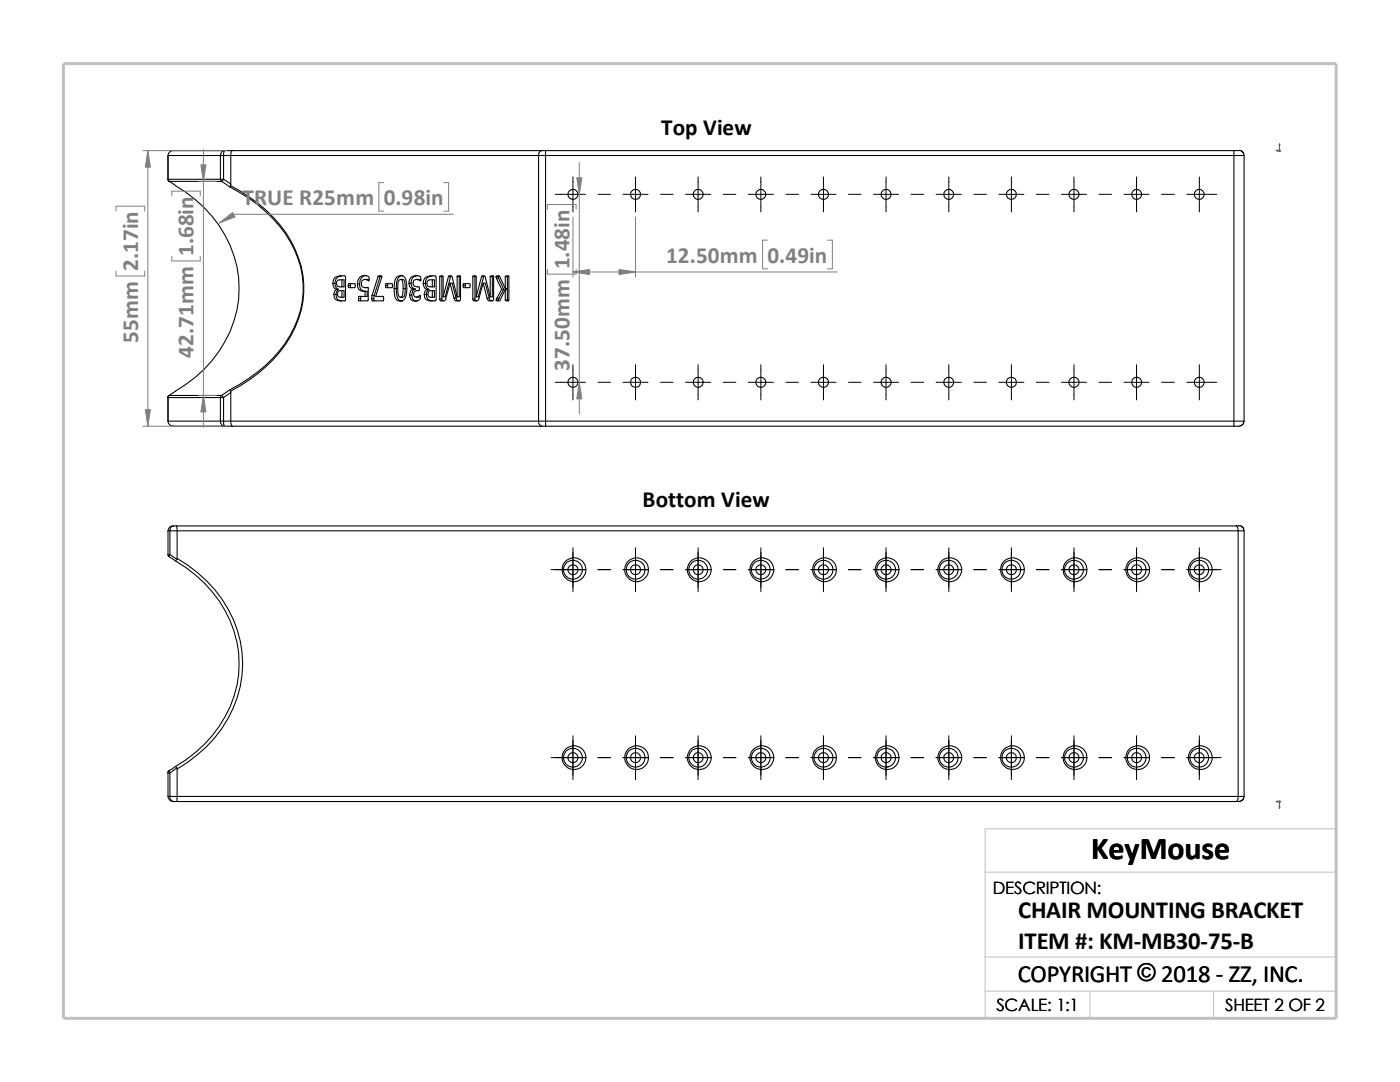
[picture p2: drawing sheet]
<svg xmlns="http://www.w3.org/2000/svg" width="279mm" height="216mm" viewBox="0 0 279 216" stroke-linecap="round" stroke-linejoin="round" font-family="sans-serif">
<path d="M196.6 174h70.1M196.6 197.8h70.1M196.6 191h70.1M217.5 197.8v5.4M242.2 197.8v5.4M26.8 203.2h239.9v-37.8h-70.1v37.8" fill="none" stroke="#c0c0c0" stroke-width=".2"/>
<path d="M12.7 12.7h254v190.5h-254z" fill="none" stroke="#c0c0c0" stroke-width=".59"/>
<g fill="none" stroke="#000" stroke-width=".21">
<path d="M33.5 35.8l.2 .4h10.5M33.5 35.8h.1M33.5 31h.1M33.5 31v4.8M33.5 31h10.5M33.5 35.8h10.5M33.5 35.8l.2 .4 .8 .5a26 26 0 0 1 12.8 16.5 22.8 22.8 0 0 1-8.3 22.1l-1.9 1.4-3.2 2.1-.4 .5M44 35.8l.2 .4M44 35.8h.6M44 31h.6M44 31v4.8M44.2 36.2l1.7 1.1"/>
<path d="M44.6 35.8l-.4 .4M44.6 35.8l1.5 .9M44.6 31h62.9M44.6 31v4.8M44.6 31l.1-.7 .1-.2a.88 .88 0 0 0-.8 .9M45.9 37.3a29 29 0 0 1 12 10.9 18.2 18.2 0 0 1-1 20.3 29.4 29.4 0 0 1-11 9.2M46 37l-.1 .3M46 37a27.9 27.9 0 0 1 12.9 12.7 18.9 18.9 0 0 1-3 20.5 30.7 30.7 0 0 1-9.9 7.9M46.1 36.7l-.1 .3M46.4 30.1l-.3 .2v.4v6M107.5 31h1.4M107.5 31v53"/>
<path d="M108.2 30.1h.7M108.2 30.1a.84 .84 0 0 0-.7 .9M108.2 30.1h-73.6a1.02 1.02 0 0 0-1.1 .9M108.9 30.1v.9M108.9 31h137.4M108.9 30.1h137.4M108.9 31v53M246.3 30.1h1.4l.4 .3 .2 .6M246.3 31h2M246.3 30.1v.9M246.3 31v53M248.3 31v53"/>
<path d="M66.4 56.6l.3-1a2.14 2.14 0 0 1 2.2-.4l.1 4.7-.3 .1a1.68 1.68 0 0 1-2-.6l-.1-.6M66.4 56.6a1.26 1.26 0 0 0 .7 1.1M66.4 56.6h.4M66.6 58.8h.5M66.8 56.6a1.26 1.26 0 0 0 .8 1.1M67.1 58.8a1.1 1.1 0 0 0 1.2 1.2M67.1 57.7l-.3 .4-.2 .7M67.1 57.7h.5M67.5 58.2l.4-.2h.8v1.3h-.8a.66 .66 0 0 1-.4-1.1zM67.5 55.9l1.2-.1v1.4l-1.3-.1-.2-.3a.76 .76 0 0 1 .3-.9zM67.6 57.7l-.4 .4-.1 .7M68.2 55l-.8 .3-.3 .3-.3 1"/>
<path d="M68.2 55.8v1.4M68.2 58v1.3M69.5 57h.4M69.6 56.6h1.2l.1 .8h-1.3zM69.9 57l.2 .4M70.1 56.6l-.2 .4M71.3 56.7a1.24 1.24 0 0 0 1.6 1.4M71.3 56.7h.5M71.5 59.6h.5M71.8 56.7a1.2 1.2 0 0 0 1 1.4M72 59.6l.1 .4M72.1 59.1l-.1 .5"/>
<path d="M72.8 57.4h.7l-.1 2.6h-1.8l-.1-.4M72.8 55.8a.83 .83 0 0 0-.7 .8 .83 .83 0 0 0 .7 .8M72.8 55.8l.8 .2a.61 .61 0 0 0-.3-.9 1.44 1.44 0 0 0-2 1.6M72.8 55.8l.9 .1M72.9 58.1h.4v1h-1.7l-.1 .5M72.9 58.1v1M73.2 54.9a1.47 1.47 0 0 0-1.4 1.8M73.4 57.4h-.6M74.2 59.6h.4M74.3 59l-.1 .6M74.3 59h.4M74.6 59.6l.2 .4"/>
<path d="M74.7 59l-.1 .6M75.4 55.2a.4 .4 0 0 1 .4-.2 .4 .4 0 0 1 .4 .3l-1.2 3.8h1.5v.9h-2.2l-.1-.4M75.4 55.2l-1.1 3.8M75.4 55.2h.5M75.9 55.2l-1.2 3.8M76 55l-.1 .2M76.9 57h.4M77 56.6h1.2a.57 .57 0 0 1 0 .8h-1.2zM77.3 57l.2 .4M77.5 56.6l-.2 .4M78.7 57.6h.4M79.1 57.6a2.73 2.73 0 0 0 .6 2.3l.6 .2"/>
<path d="M79.3 55.2l.7-.3 .6 .3a4.6 4.6 0 0 1 .2 4.4l-.3 .3-.6 .2-.6-.2-.3-.2a5.9 5.9 0 0 1 .1-4.3zM79.9 55.8h.4l.4 .2 .2 1.6M79.9 55.8l.4 .2 .2 1.6M79.9 55.8l-.3 .2a5.2 5.2 0 0 0 .1 3.3h.2M80.4 54.9a1.49 1.49 0 0 0-1.3 1.7v1M80.5 57.6l-.2 1.5-.4 .2M80.5 57.6h.4M80.9 57.6l-.2 1.5-.2 .2h-.6M81.6 56.5a1.1 1.1 0 0 0 .8 1.2M81.6 56.5h.4M81.7 58.9a1.1 1.1 0 0 0 .9 1.2 1.1 1.1 0 0 0 1.3-.8v-.4l-.8 .4M81.7 58.9h.5"/>
<path d="M82 56.5a1.1 1.1 0 0 0 .8 1.2 1.06 1.06 0 0 0-.6 1.2M82.2 58.9a1.04 1.04 0 0 0 1.1 1.2M82.4 57.7a1.06 1.06 0 0 0-.7 1.2M82.4 57.7h.5M83.1 55.8a.75 .75 0 0 0-.7 .5 .75 .75 0 0 0 .3 .8l.9 .1 .1 .8a.82 .82 0 0 0-.9 .2 .82 .82 0 0 0-.1 1l.4 .1M83.1 55.8l.8 .2a.75 .75 0 0 0-.2-.9l-.7-.2-.9 .3-.4 .8-.1 .5M83.1 55.8l.9 .1M83.4 54.9l-.9 .3-.4 .8-.1 .5M83.9 59.2l-.8 .1M84.5 56.6l.2-1a2.19 2.19 0 0 1 2.3-.4v4.5v.3h-.2a1.68 1.68 0 0 1-2-.6l-.1-.6M84.5 56.6a1.26 1.26 0 0 0 .7 1.1M84.5 56.6h.4"/>
<path d="M84.7 58.8h.4M84.9 56.6a1.26 1.26 0 0 0 .7 1.1M85.1 58.8a1.16 1.16 0 0 0 1.3 1.2M85.2 57.7l-.4 .4-.1 .7M85.2 57.7h.4M85.3 56l.5-.2h.9v1.4l-1.2-.1-.3-.3zM85.6 57.7l-.3 .4-.2 .7M85.7 58h1v1.3h-.8a.71 .71 0 0 1-.5-.5 .71 .71 0 0 1 .3-.8zM86.3 55l-.9 .3-.3 .3-.2 1M86.3 55.8v1.4M86.3 58v1.3M87.8 55.2l.3-.2 .3 .2v4"/>
<path d="M87.8 55.2v4.4M87.8 55.2h.4M87.8 59.6h.4M88.2 59.6v.3l.2 .1M88.2 55.2v4.4M88.3 55.1l-.1 .1M89.5 55.2a.47 .47 0 0 1 .7 0l1 4M89.5 55.2l-1.1 4M89.5 55.2h.4M89.8 56.5l-1 3.4-.9 .1-.1-.4M89.8 56.5h.5l.7 3M89.8 56.5l.8 3"/>
<path d="M89.9 55.2l-1 4h-.5M90 55.1l-.1 .1M90.6 59.5h.4M91 59.5l.2 .4 .4 .1M91.2 55.2l.4-.2 .3 .1v4.7l-.2 .2h-.8l-.3-.5M91.2 55.2v4M91.2 55.2h.5M91.7 55.2v4h-.5M91.8 55.1l-.1 .1M92.4 57h.4M92.5 56.6h1.2a.57 .57 0 0 1 0 .8h-1.2zM92.8 57l.2 .4"/>
<path d="M93 56.6l-.2 .4M94.4 55.2l.3-.2 .3 .2v4M94.4 55.2v4.4M94.4 55.2h.4M94.4 59.6h.4M94.8 59.6l.1 .4h.1M94.8 55.2v4.4M94.9 55.1l-.1 .1M96.1 55.2a.47 .47 0 0 1 .7 0l1 4M96.1 55.2l-1.1 4M96.1 55.2h.4M96.4 56.5l-1 3.4-.9 .1-.1-.4"/>
<path d="M96.4 56.5h.5l.7 3M96.4 56.5l.8 3M96.5 55.2l-1 4h-.5M96.6 55.1l-.1 .1M97.2 59.5h.4M97.6 59.5l.4 .5h.2M97.8 55.2l.4-.2 .3 .1v4.5l-.2 .4h-.8l-.3-.5M97.8 55.2v4M97.8 55.2h.5M98.3 55.2v4h-.5M98.4 55.1l-.1 .1M99 55.2a.51 .51 0 0 1 .7 0l1.1 2.4"/>
<path d="M99 55.2l.1 .3M99 55.2h.4M99 59.9h.4M99.1 55.5l1 2.2M99.1 55.5h.4M99.1 59.5l-.1 .4M99.1 59.5h.5M99.4 55.2l.1 .3M99.4 59.9l.2 .1M99.5 55.5l1 2.2M99.6 55.1l-.2 .1M99.6 59.5l-.2 .4"/>
<path d="M100.1 57.7l-1 1.8M100.1 57.7h.4M100.5 57.7l-.9 1.8M100.8 57.8l-1 2.1a.46 .46 0 0 1-.8 0M100.8 55.2l.1-.1a.45 .45 0 0 1 .7 .1v4.7a.45 .45 0 0 1-.8 0M100.8 55.2v2.4M100.8 57.8v2.1M100.8 59.9h.5M100.8 55.2h.5M100.8 57.8h.5v2.1M101.3 59.9l.1 .1M101.3 55.2v2.4h-.5"/>
<path d="M101.4 55.1l-.1 .1M33.5 79.3h.1M33.5 79.3v4.7M33.5 79.3h10.5M44 79.3v4.7M44 79.3h.6M44.2 78.9l.4 .4M44.2 78.9h-10.5l-.2 .4M44.2 78.9l-.2 .4M44.6 79.3v4.7M45.9 77.7l-1.7 1.2M45.9 77.7l.1 .4"/>
<path d="M46 78.1l.1 .2M46.1 78.3l-1.5 1M46.1 78.3v6.1l.1 .5 .2 .1M33.5 84a1.08 1.08 0 0 0 1.1 1h73.6M33.5 84h.1M33.5 84h10.5M44 84h.6M44.6 84v.5l.2 .5a.95 .95 0 0 1-.8-1M44.6 84h62.9M107.5 84h1.4M107.5 84a.93 .93 0 0 0 .7 1M108.2 85h.7"/>
<path d="M108.9 84v1M108.9 84h137.4M108.9 85h137.4M246.3 84h2M246.3 84v1M248.3 84l-.2 .6-.5 .4h-1.3M33.5 110.7l.2 .3M33.5 105.9v4.8M33.5 105.9h.4M33.5 110.7h.4M33.7 111.1l1.3 .8M33.9 110.7l-.2 .4"/>
<path d="M33.9 110.7l1.4 .9M33.9 105.9v4.8M33.9 105.9h213.2M34.6 104.9a1 1 0 0 0-1.1 1M34.6 104.9h212.1M34.6 104.9a.83 .83 0 0 0-.7 1M35 111.9a24.5 24.5 0 0 1 12.6 18.4 22.9 22.9 0 0 1-8.6 19.9l-1.9 1.4-2.1 1.4M35.3 104.9v6.5M35.3 111.6l-.3 .3M35.3 111.4v.2M35.3 111.4a24.8 24.8 0 0 1 13.1 21 24.2 24.2 0 0 1-10.9 19.7l-2.2 1.4M246.7 104.9a.94 .94 0 0 1 .4 1"/>
<path d="M246.7 104.9h.8l.3 .1 .3 .3 .2 .6M247.1 105.9h1.2M247.1 105.9v53M248.3 105.9v53M33.5 158.9h.4M33.5 158.9a1.09 1.09 0 0 0 1.1 1M33.7 153.8l-.2 .4M33.7 153.8l.2 .4M33.9 154.2h-.4v4.7M33.9 158.9a.91 .91 0 0 0 .7 1M33.9 154.2v4.7M33.9 158.9h213.2"/>
<path d="M34.6 159.9h212.1M35 153l-1.3 .8M35 153l.3 .2M35.3 153.2v.3M35.3 153.2l-1.4 1M35.3 153.5v6.4M177.3 153h-.4M247.1 158.9h1.2M247.1 158.9a.96 .96 0 0 1-.4 1M248.3 158.9l-.2 .6-.3 .3-1.1 .1"/>
<circle cx="114.3" cy="38.8" r="1.01"/>
<circle cx="126.8" cy="38.8" r="1.01"/>
<circle cx="139.3" cy="38.8" r="1"/>
<circle cx="151.8" cy="38.8" r="1"/>
<circle cx="164.3" cy="38.8" r="1.01"/>
<circle cx="176.8" cy="38.8" r="1"/>
<circle cx="189.3" cy="38.8" r="1"/>
<circle cx="201.8" cy="38.8" r="1"/>
<circle cx="214.3" cy="38.8" r="1.01"/>
<circle cx="226.8" cy="38.8" r="1"/>
<circle cx="239.3" cy="38.8" r="1"/>
<circle cx="114.3" cy="76.3" r="1.01"/>
<circle cx="126.8" cy="76.3" r="1.01"/>
<circle cx="139.3" cy="76.3" r="1"/>
<circle cx="151.8" cy="76.3" r="1"/>
<circle cx="164.3" cy="76.3" r="1.01"/>
<circle cx="176.8" cy="76.3" r="1"/>
<circle cx="189.3" cy="76.3" r="1"/>
<circle cx="201.8" cy="76.3" r="1"/>
<circle cx="214.3" cy="76.3" r="1.01"/>
<circle cx="226.8" cy="76.3" r="1"/>
<circle cx="239.3" cy="76.3" r="1"/>
<circle cx="114.3" cy="113.7" r="1.87"/>
<circle cx="114.4" cy="113.7" r="1"/>
<circle cx="114.6" cy="113.7" r="2.37"/>
<circle cx="126.8" cy="113.7" r="1.87"/>
<circle cx="126.8" cy="113.7" r="1"/>
<circle cx="127" cy="113.7" r="2.37"/>
<circle cx="139.3" cy="113.7" r="1.89"/>
<circle cx="139.3" cy="113.7" r=".99"/>
<circle cx="139.6" cy="113.7" r="2.38"/>
<circle cx="151.8" cy="113.7" r=".99"/>
<circle cx="151.8" cy="113.7" r="1.87"/>
<circle cx="152.1" cy="113.7" r="2.37"/>
<circle cx="164.3" cy="113.7" r="1.87"/>
<circle cx="164.4" cy="113.7" r="1"/>
<circle cx="164.5" cy="113.7" r="2.37"/>
<circle cx="176.8" cy="113.7" r="1.89"/>
<circle cx="176.9" cy="113.7" r=".99"/>
<circle cx="177" cy="113.7" r="2.37"/>
<circle cx="189.3" cy="113.7" r="1.89"/>
<circle cx="189.3" cy="113.7" r=".99"/>
<circle cx="189.6" cy="113.7" r="2.38"/>
<circle cx="201.8" cy="113.7" r=".99"/>
<circle cx="201.8" cy="113.7" r="1.87"/>
<circle cx="202.1" cy="113.7" r="2.37"/>
<circle cx="214.3" cy="113.7" r="1.87"/>
<circle cx="214.3" cy="113.7" r="1"/>
<circle cx="214.5" cy="113.7" r="2.37"/>
<circle cx="226.8" cy="113.7" r="1.89"/>
<circle cx="226.8" cy="113.7" r=".99"/>
<circle cx="227" cy="113.7" r="2.37"/>
<circle cx="239.3" cy="113.7" r=".99"/>
<circle cx="239.3" cy="113.7" r="1.87"/>
<circle cx="239.6" cy="113.7" r="2.37"/>
<circle cx="114.3" cy="151.2" r="1.87"/>
<circle cx="114.3" cy="151.2" r="1.01"/>
<circle cx="114.6" cy="151.2" r="2.37"/>
<circle cx="126.8" cy="151.2" r="1.87"/>
<circle cx="126.8" cy="151.2" r="1.01"/>
<circle cx="127" cy="151.2" r="2.37"/>
<circle cx="139.3" cy="151.2" r="1"/>
<circle cx="139.3" cy="151.2" r="1.89"/>
<circle cx="139.6" cy="151.2" r="2.38"/>
<circle cx="151.8" cy="151.2" r="1"/>
<circle cx="151.8" cy="151.2" r="1.87"/>
<circle cx="152.1" cy="151.2" r="2.37"/>
<circle cx="164.3" cy="151.2" r="1.87"/>
<circle cx="164.3" cy="151.2" r="1.01"/>
<circle cx="164.5" cy="151.2" r="2.37"/>
<circle cx="176.8" cy="151.2" r="1"/>
<circle cx="176.8" cy="151.2" r="1.89"/>
<circle cx="177" cy="151.2" r="2.37"/>
<circle cx="189.3" cy="151.2" r="1"/>
<circle cx="189.3" cy="151.2" r="1.89"/>
<circle cx="189.6" cy="151.2" r="2.38"/>
<circle cx="201.8" cy="151.2" r="1"/>
<circle cx="201.8" cy="151.2" r="1.87"/>
<circle cx="202.1" cy="151.2" r="2.37"/>
<circle cx="214.3" cy="151.2" r="1.87"/>
<circle cx="214.3" cy="151.2" r="1.01"/>
<circle cx="214.5" cy="151.2" r="2.37"/>
<circle cx="226.8" cy="151.2" r="1"/>
<circle cx="226.8" cy="151.2" r="1.89"/>
<circle cx="227" cy="151.2" r="2.37"/>
<circle cx="239.3" cy="151.2" r="1"/>
<circle cx="239.3" cy="151.2" r="1.87"/>
<circle cx="239.6" cy="151.2" r="2.37"/>
</g>
<g fill="#00f" stroke="#00f" stroke-width=".2">
<path d="M254.7 30.1l.3-.1v.1z"/>
<path d="M255.4 28.7v.3h-.1z"/>
<path d="M254.7 159.9h.3v.1z"/>
<path d="M255.3 161h.1v.3z"/>
</g>
<path d="M254.7 30.1h.8M255.2 29.9l.3 .3M255.4 28.7v1.5M255.5 29.9l-.3 .3M254.7 159.9h.8M255.2 159.8l.3 .3M255.4 159.8v1.5M255.5 159.8l-.3 .3" fill="none" stroke="#00f" stroke-width=".2"/>
<g fill="none" stroke="#000" stroke-width=".2">
<path d="M110.8 38.8h6M114.3 35.3v7M119.3 38.8h2.5M124.3 38.8h5M126.8 35.3v7M131.8 38.8h2.5M136.8 38.8h5M139.3 35.3v7M144.4 38.8h2.5M149.4 38.8h4.9M151.8 35.3v7M156.8 38.8h2.5"/>
<path d="M161.8 38.8h5M164.3 35.3v7M169.3 38.8h2.5M174.3 38.8h5M176.8 35.3v7M181.8 38.8h2.5M186.8 38.8h5.1M189.4 35.3v7M194.4 38.8h2.4M199.3 38.8h5M201.8 35.3v7M206.8 38.8h2.5"/>
<path d="M211.8 38.8h5M214.3 35.3v7M219.3 38.8h2.5M224.3 38.8h5M226.8 35.3v7M231.8 38.8h2.6M236.9 38.8h5.9M239.4 35.3v7M110.8 76.3h6M114.3 72.8v7M119.3 76.3h2.5M124.3 76.3h5"/>
<path d="M126.8 72.8v7M131.8 76.3h2.5M136.8 76.3h5M139.3 72.8v7M144.4 76.3h2.5M149.4 76.3h4.9M151.8 72.8v7M156.8 76.3h2.5M161.8 76.3h5M164.3 72.8v7M169.3 76.3h2.5M174.3 76.3h5"/>
<path d="M176.8 72.8v7M181.8 76.3h2.5M186.8 76.3h5.1M189.4 72.8v7M194.4 76.3h2.4M199.3 76.3h5M201.8 72.8v7M206.8 76.3h2.5M211.8 76.3h5M214.3 72.8v7M219.3 76.3h2.5M224.3 76.3h5"/>
<path d="M226.8 72.8v7M231.8 76.3h2.6M236.9 76.3h5.9M239.4 72.8v7M110 113.7h6.8M114.3 109.3v8.8M119.3 113.7h2.5M124.3 113.7h5M126.8 109.3v8.8M131.8 113.7h2.5M136.8 113.7h5M139.3 109.3v8.8"/>
<path d="M144.4 113.7h2.5M149.4 113.7h4.9M151.8 109.3v8.8M156.8 113.7h2.5M161.8 113.7h5M164.3 109.3v8.8M169.3 113.7h2.5M174.3 113.7h5M176.8 109.3v8.8M181.8 113.7h2.5M186.8 113.7h5.1M189.4 109.3v8.8"/>
<path d="M194.4 113.7h2.4M199.3 113.7h5M201.8 109.3v8.8M206.8 113.7h2.5M211.8 113.7h5M214.3 109.3v8.8M219.3 113.7h2.5M224.3 113.7h5M226.8 109.3v8.8M231.8 113.7h2.6M236.9 113.7h6.8M239.4 109.3v8.8"/>
<path d="M110 151.2h6.8M114.3 146.8v8.8M119.3 151.2h2.5M124.3 151.2h5M126.8 146.8v8.8M131.8 151.2h2.5M136.8 151.2h5M139.3 146.8v8.8M144.4 151.2h2.5M149.4 151.2h4.9M151.8 146.8v8.8M156.8 151.2h2.5"/>
<path d="M161.8 151.2h5M164.3 146.8v8.8M169.3 151.2h2.5M174.3 151.2h5M176.8 146.8v8.8M181.8 151.2h2.5M186.8 151.2h5.1M189.4 146.8v8.8M194.4 151.2h2.4M199.3 151.2h5M201.8 146.8v8.8M206.8 151.2h2.5"/>
<path d="M211.8 151.2h5M214.3 146.8v8.8M219.3 151.2h2.5M224.3 151.2h5M226.8 146.8v8.8M231.8 151.2h2.6M236.9 151.2h6.8M239.4 146.8v8.8"/>
</g>
<g fill="none" stroke="#808080" stroke-width=".2">
<path d="M28.5 30.1h16.8M29.5 30.1v54.9M34.3 39.1v-1h5.7v1M39.6 36.2h3.6M40.6 29.8v55.5M76.6 36.4h-1v5.7h1M88.6 36.4h.9v5.7h-.9M115.6 32.4v50.2M23.2 42.1v-1h5.7v1M23.2 54.1v1h5.7v-1M34.3 51.1v1h5.7v-1M90.5 42.8h-43.7l-3 1.7"/>
<path d="M109.3 41.7v-.9h5.7v.9M109.3 53.8v.9h5.7v-.9M114.3 54.3h52.8M114.3 43.3v12M126.8 43.3v12M153.2 47.9h-1v5.7h1M165.1 47.9h1v5.7h-1M39.6 78.9h3.6M28.5 85h16.8"/>
</g>
<g fill="#808080" stroke="#808080" stroke-width=".2">
<path d="M40.1 32.9h1l-.5 3.3z"/>
<path d="M43.8 44.5l2.6-2.1 .5 .9z"/>
<path d="M29.5 30.1l.5 3.3h-1z"/>
<path d="M29 81.7h1l-.5 3.3z"/>
<path d="M123.5 53.8l3.3 .5-3.3 .5z"/>
<path d="M114.3 54.3l3.3-.5v1z"/>
<path d="M40.6 78.9l.5 3.3h-1z"/>
<path d="M115.1 35.5h1l-.5 3.3z"/>
<path d="M115.6 76.3l.5 3.3h-1z"/>
</g>
<text font-size="6.4" x="217.8" y="171.4">KeyMouse</text>
<g font-size="4.9">
<text x="203.2" y="183.2">CHAIR MOUNTING BRACKET</text>
<text x="203.2" y="189.3">ITEM #: KM-MB30-75-B</text>
<text x="203.1" y="195.9">COPYRIGHT © 2018 - ZZ, INC.</text>
<text x="203.1" y="195.9">COPYRIGHT ©</text>
</g>
<g font-size="4.6">
<text x="132" y="26.9">Top View</text>
<text x="128.2" y="101.1">Bottom View</text>
</g>
<g font-size="4.6" fill="#808080">
<text x="48.4" y="40.9">TRUE R25mm</text>
<text x="76.6" y="40.9">0.98in</text>
<text x="38.6" y="51.1" transform="rotate(-90 38.6 51.1)">1.68in</text>
<text x="113.7" y="53.8" transform="rotate(-90 113.7 53.8)">1.48in</text>
<text x="132.9" y="52.4">12.50mm</text>
<text x="153.2" y="52.4">0.49in</text>
<text x="27.6" y="54.1" transform="rotate(-90 27.6 54.1)">2.17in</text>
<text x="27.6" y="68.4" transform="rotate(-90 27.6 68.4)">55mm</text>
<text x="38.6" y="71.4" transform="rotate(-90 38.6 71.4)">42.71mm</text>
<text x="113.7" y="74" transform="rotate(-90 113.7 74)">37.50mm</text>
</g>
<g font-size="3.4">
<text x="198.2" y="178.5">DESCRIPTION:</text>
<text x="198.8" y="201.7">SCALE: 1:1</text>
<text x="244.5" y="201.7">SHEET 2 OF 2</text>
</g>
</svg>
